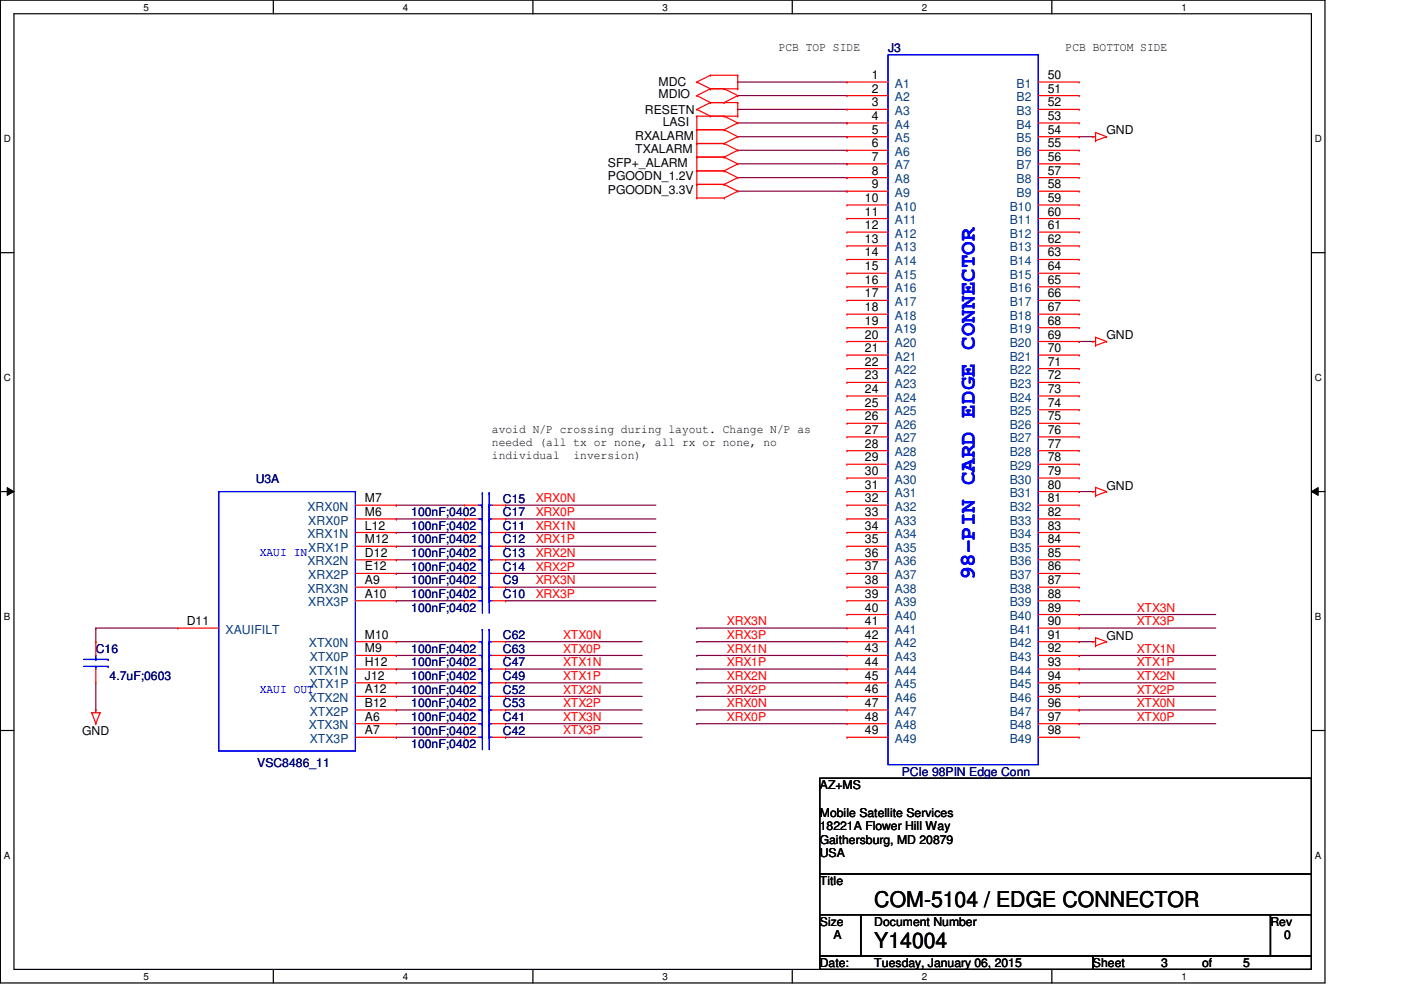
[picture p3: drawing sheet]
<svg xmlns="http://www.w3.org/2000/svg" width="297mm" height="210mm" viewBox="0 0 297 210" stroke-linecap="round" stroke-linejoin="round" font-family="sans-serif">
<path d="M.1 0h280.8v208.5h-280.8zM3 2.9h275v202.7h-275z" fill="none" stroke="#000" stroke-width=".25"/>
<g fill="#fff">
<path d="M30.4 .3h1.2v2.4h-1.2z"/>
<path d="M30.4 205.9h1.2v2.3h-1.2z"/>
</g>
<path d="M58 0v2.9M58 205.6v2.9" fill="none" stroke="#000" stroke-width=".25"/>
<g fill="#fff">
<path d="M85.4 .3h1.2v2.4h-1.2z"/>
<path d="M85.4 205.9h1.2v2.3h-1.2z"/>
</g>
<path d="M113 0v2.9M113 205.6v2.9" fill="none" stroke="#000" stroke-width=".25"/>
<g fill="#fff">
<path d="M140.5 .3h1.1v2.4h-1.1z"/>
<path d="M140.5 205.9h1.1v2.3h-1.1z"/>
</g>
<path d="M168 0v2.9M168 205.6v2.9" fill="none" stroke="#000" stroke-width=".25"/>
<g fill="#fff">
<path d="M195.4 .3h1.2v2.4h-1.2z"/>
<path d="M195.4 205.9h1.2v2.3h-1.2z"/>
</g>
<path d="M223 0v2.9M223 205.6v2.9" fill="none" stroke="#000" stroke-width=".25"/>
<g fill="#fff">
<path d="M250.5 .3h1.1v2.4h-1.1z"/>
<path d="M250.5 205.9h1.1v2.3h-1.1z"/>
<path d="M.8 28.2h1.5v2.4h-1.5z"/>
<path d="M278.8 28.2h1.4v2.4h-1.4z"/>
<path d="M.8 78.9h1.5v2.3h-1.5z"/>
<path d="M278.8 78.9h1.4v2.3h-1.4z"/>
</g>
<path d="M.1 53.6h2.9M278 53.6h2.9" fill="none" stroke="#000" stroke-width=".25"/>
<g fill="#fff">
<path d="M.8 129.6h1.4v2.3h-1.4z"/>
<path d="M278.8 129.6h1.3v2.3h-1.3z"/>
</g>
<path d="M.1 104.3h2.9M278 104.3h2.9" fill="none" stroke="#000" stroke-width=".25"/>
<path d="M1.5 103.4l1.5 .9-1.5 .8zM278 104.3l1.5-.9v1.7z" fill="#000"/>
<path d="M1.5 103.4l1.5 .9-1.5 .8zM278 104.3l1.5-.9v1.7z" fill="none" stroke="#000" stroke-width=".21"/>
<g fill="#fff">
<path d="M.8 180.3h1.4v2.3h-1.4z"/>
<path d="M278.8 180.3h1.3v2.3h-1.3z"/>
</g>
<path d="M.1 154.9h2.9M278 154.9h2.9M173.8 165.1h104.2v20.2h-104.2zM173.8 185.3h104.2v8.7h-104.2zM173.8 194h8.7v8.7h-8.7zM182.5 194h86.9v8.7h-86.9zM269.4 194h8.6v8.7h-8.6zM173.8 202.7h57.9v2.9h-57.9zM231.7 202.7h46.3v2.9h-46.3z" fill="none" stroke="#000" stroke-width=".25"/>
<g fill="none" stroke="#800040" stroke-width=".25">
<path d="M156.4 17.4h.1M156.4 17.4h23.2M156.4 20.3h.1M156.4 23.2h.1M156.4 29h23.2M156.4 20.3h23.2M156.4 23.2h23.2M156.4 26.1h23.2M156.4 31.9h23.2M156.4 34.8h23.2M156.4 37.7h23.2M179.6 26.1h.1"/>
<path d="M179.6 29h.1M179.6 31.9h.1M179.6 34.8h.1M179.6 37.7h.1M228.8 29h.1M228.8 29h2.9M156.4 40.6h23.2M179.6 40.6h.1M228.8 72.4h.1M228.8 72.4h2.9M84 107.1h.1M84 110.1h.1"/>
<path d="M84 112.9h.1M84 115.9h.1M84 118.7h.1M84 107.1h14.5M84 110.1h14.5M84 118.7h14.5M84 112.9h14.5M84 115.9h14.5M107.2 107.1h.1M107.2 110.1h.1M107.2 118.7h.1M107.2 112.9h.1"/>
<path d="M107.2 115.9h.1M107.2 107.1h31.9M107.2 110.1h31.9M107.2 118.7h31.9M107.2 112.9h31.9M107.2 115.9h31.9M228.8 104.3h.1M228.8 104.3h2.9M20.3 133.2h.1M20.3 136.1h.1M20.3 133.2h17.4M20.3 133.2v2.9"/>
<path d="M84 121.6h.1M84 124.5h.1M84 127.4h.1M84 136.1h.1M84 139h.1M84 136.1h14.5M84 121.6h14.5M84 124.5h14.5M84 127.4h14.5M84 139h14.5M107.2 121.6h.1M107.2 124.5h.1"/>
<path d="M107.2 127.4h.1M107.2 136.1h.1M107.2 139h.1M107.2 136.1h28.9M107.2 121.6h31.9M107.2 124.5h31.9M107.2 127.4h31.9M107.2 139h28.9M147.7 133.2h.1M147.7 136.1h.1M147.7 139h.1M147.7 136.1h31.9"/>
<path d="M147.7 139h31.9M147.7 133.2h31.9M228.8 136.1h.1M228.8 130.3h.1M228.8 133.2h.1M228.8 139h.1M228.8 136.1h2.9M228.8 139h29M228.8 133.2h29M228.8 130.3h29M20.3 150.6h.1M20.3 144.8v5.8"/>
<path d="M84 141.9h.1M84 144.8h.1M84 147.7h.1M84 150.6h.1M84 153.5h.1M84 156.4h.1M84 141.9h14.5M84 144.8h14.5M84 147.7h14.5M84 150.6h14.5M84 153.5h14.5M84 156.4h14.5"/>
<path d="M107.2 141.9h.1M107.2 144.8h.1M107.2 147.7h.1M107.2 150.6h.1M107.2 153.5h.1M107.2 156.4h.1M107.2 141.9h28.9M107.2 144.8h28.9M107.2 147.7h28.9M107.2 150.6h28.9M107.2 153.5h28.9M107.2 156.4h28.9"/>
<path d="M147.7 150.6h.1M147.7 153.5h.1M147.7 144.8h.1M147.7 147.7h.1M147.7 141.9h.1M147.7 141.9h31.9M147.7 144.8h31.9M147.7 147.7h31.9M147.7 150.6h31.9M147.7 153.5h31.9M228.8 153.5h.1M228.8 150.6h.1"/>
<path d="M228.8 141.9h.1M228.8 147.7h.1M228.8 144.8h.1M228.8 141.9h29M228.8 144.8h29M228.8 147.7h29M228.8 150.6h29M228.8 153.5h29"/>
</g>
<g fill="none" stroke="#f00" stroke-width=".25">
<path d="M147.7 17.4h.1M147.7 17.4l2.9 1.4M150.6 18.8h.1M150.6 16h.1M150.6 18.8l-2.9 1.5M150.6 18.8h5.8M150.6 16l-2.9 1.4M150.6 16h5.8M153.5 18.8h.1M153.5 18.8l2.9 1.5M156.4 16h.1M156.4 18.8h.1"/>
<path d="M156.4 16v2.8M179.6 17.4h.1M179.6 17.4h8.7M220.1 17.4h8.7M228.8 17.4h.1M147.7 20.3h.1M147.7 23.2h.1M147.7 27.5h.1M147.7 24.6h.1M147.7 30.4h.1M147.7 33.3h.1M147.7 36.2h.1"/>
<path d="M147.7 39.1h.1M147.7 20.3l2.9 1.5M147.7 24.6h8.7M147.7 23.2l2.9 1.4M147.7 27.5h5.8M147.7 24.6v17.4M147.7 30.4h5.8M147.7 33.3h5.8M147.7 36.2h5.8M147.7 39.1h5.8M150.6 21.8h.1M150.6 24.6h.1"/>
<path d="M150.6 21.8h5.8M150.6 21.8l-2.9 1.4M153.5 21.8h.1M153.5 27.5h.1M153.5 24.6h.1M153.5 30.4h.1M153.5 33.3h.1M153.5 36.2h.1M153.5 39.1h.1M153.5 24.6l2.9 1.5M153.5 27.5l2.9 1.5M153.5 30.4l2.9 1.5"/>
<path d="M153.5 33.3l2.9 1.5M153.5 36.2l2.9 1.5M153.5 39.1l2.9 1.5M156.4 20.3h.1M156.4 21.8h.1M156.4 24.6h.1M156.4 26.1h.1M156.4 29h.1M156.4 31.9h.1M156.4 34.8h.1M156.4 37.7h.1M156.4 20.3l-2.9 1.5"/>
<path d="M156.4 21.8v2.8M156.4 26.1l-2.9 1.4M156.4 29l-2.9 1.4M156.4 31.9l-2.9 1.4M156.4 34.8l-2.9 1.4M156.4 37.7l-2.9 1.4M179.6 20.3h.1M179.6 23.2h.1M179.6 26.1h.1M179.6 29h.1M179.6 31.9h.1M179.6 34.8h.1"/>
<path d="M179.6 37.7h.1M179.6 29h8.7M179.6 20.3h8.7M179.6 23.2h8.7M179.6 26.1h8.7M179.6 31.9h8.7M179.6 34.8h8.7M179.6 37.7h8.7M220.1 29h8.7M220.1 20.3h8.7M220.1 23.2h8.7M220.1 26.1h8.7"/>
<path d="M220.1 31.9h8.7M220.1 34.8h8.7M220.1 37.7h8.7M228.8 20.3h.1M228.8 23.2h.1M228.8 26.1h.1M228.8 29h.1M228.8 31.9h.1M228.8 34.8h.1M228.8 37.7h.1M231.7 29h.1M231.7 29h.6"/>
<path d="M232.3 29.8h.1M232.3 28.1h.1M232.3 28.1v1.7M232.3 28.1l2.3 .9M234.6 29h.1M234.6 29l-2.3 .8M147.7 42h.1M147.7 42h5.8M153.5 42h.1M156.4 40.6h.1M156.4 40.6l-2.9 1.4M179.6 40.6h.1"/>
<path d="M179.6 43.5h.1M179.6 46.4h.1M179.6 49.2h.1M179.6 52.2h.1M179.6 55h.1M179.6 58h.1M179.6 40.6h8.7M179.6 43.5h8.7M179.6 46.4h8.7M179.6 49.2h8.7M179.6 52.2h8.7M179.6 55h8.7"/>
<path d="M179.6 58h8.7M220.1 40.6h8.7M220.1 43.5h8.7M220.1 46.4h8.7M220.1 49.2h8.7M220.1 52.2h8.7M220.1 55h8.7M220.1 58h8.7M228.8 40.6h.1M228.8 43.5h.1M228.8 46.4h.1M228.8 49.2h.1"/>
<path d="M228.8 52.2h.1M228.8 55h.1M228.8 58h.1M179.6 60.8h.1M179.6 63.7h.1M179.6 66.6h.1M179.6 69.5h.1M179.6 72.4h.1M179.6 75.3h.1M179.6 78.2h.1M179.6 72.4h8.7M179.6 60.8h8.7"/>
<path d="M179.6 63.7h8.7M179.6 66.6h8.7M179.6 69.5h8.7M179.6 75.3h8.7M179.6 78.2h8.7M220.1 72.4h8.7M220.1 60.8h8.7M220.1 63.7h8.7M220.1 66.6h8.7M220.1 69.5h8.7M220.1 75.3h8.7M220.1 78.2h8.7"/>
<path d="M228.8 60.8h.1M228.8 63.7h.1M228.8 66.6h.1M228.8 69.5h.1M228.8 72.4h.1M228.8 75.3h.1M228.8 78.2h.1M231.7 72.4h.1M231.7 72.4h.6M232.3 73.3h.1M232.3 71.5h.1M232.3 71.5v1.8"/>
<path d="M232.3 71.5l2.3 .9M234.6 72.4h.1M234.6 72.4l-2.3 .9M179.6 81.1h.1M179.6 84h.1M179.6 86.9h.1M179.6 89.8h.1M179.6 92.7h.1M179.6 95.6h.1M179.6 98.5h.1M179.6 81.1h8.7M179.6 84h8.7"/>
<path d="M179.6 86.9h8.7M179.6 89.8h8.7M179.6 92.7h8.7M179.6 95.6h8.7M179.6 98.5h8.7M220.1 81.1h8.7M220.1 84h8.7M220.1 86.9h8.7M220.1 89.8h8.7M220.1 92.7h8.7M220.1 95.6h8.7M220.1 98.5h8.7"/>
<path d="M228.8 81.1h.1M228.8 84h.1M228.8 86.9h.1M228.8 89.8h.1M228.8 92.7h.1M228.8 95.6h.1M228.8 98.5h.1M75.3 107.1h8.7M75.3 110.1h8.7M75.3 112.9h8.7M75.3 115.9h8.7M75.3 118.7h8.7"/>
<path d="M84 107.1h.1M84 110.1h.1M84 112.9h.1M84 115.9h.1M84 118.7h.1M98.5 107.1h.1M98.5 110.1h.1M98.5 112.9h.1M98.5 115.9h.1M98.5 118.7h.1M98.5 107.1h2.9M98.5 110.1h2.9"/>
<path d="M98.5 112.9h2.9M98.5 115.9h2.9M98.5 118.7h2.9M104.3 107.1h2.9M104.3 110.1h2.9M104.3 112.9h2.9M104.3 115.9h2.9M104.3 118.7h2.9M107.2 107.1h.1M107.2 110.1h.1M107.2 112.9h.1M107.2 115.9h.1"/>
<path d="M107.2 118.7h.1M179.6 101.4h.1M179.6 104.3h.1M179.6 107.1h.1M179.6 110.1h.1M179.6 112.9h.1M179.6 115.9h.1M179.6 118.7h.1M179.6 104.3h8.7M179.6 107.1h8.7M179.6 110.1h8.7M179.6 112.9h8.7"/>
<path d="M179.6 115.9h8.7M179.6 118.7h8.7M179.6 101.4h8.7M220.1 104.3h8.7M220.1 107.1h8.7M220.1 110.1h8.7M220.1 112.9h8.7M220.1 115.9h8.7M220.1 118.7h8.7M220.1 101.4h8.7M228.8 101.4h.1M228.8 104.3h.1"/>
<path d="M228.8 107.1h.1M228.8 110.1h.1M228.8 112.9h.1M228.8 115.9h.1M228.8 118.7h.1M231.7 104.3h.1M231.7 104.3h.6M232.3 105.2h.1M232.3 103.4h.1M232.3 103.4v1.8M232.3 103.4l2.3 .9M234.6 104.3h.1"/>
<path d="M234.6 104.3l-2.3 .9M20.3 136.1h.1M20.3 136.1v2.9M37.7 133.2h.1M37.7 133.2h8.7M75.3 136.1h8.7M75.3 124.5h8.7M75.3 127.4h8.7M75.3 121.6h8.7M75.3 139h8.7M84 121.6h.1M84 124.5h.1"/>
<path d="M84 127.4h.1M84 136.1h.1M84 139h.1M98.5 124.5h.1M98.5 127.4h.1M98.5 136.1h.1M98.5 139h.1M98.5 121.6h.1M98.5 136.1h2.9M98.5 124.5h2.9M98.5 127.4h2.9M98.5 121.6h2.9"/>
<path d="M98.5 139h2.9M104.3 136.1h2.9M104.3 124.5h2.9M104.3 127.4h2.9M104.3 121.6h2.9M104.3 139h2.9M107.2 124.5h.1M107.2 127.4h.1M107.2 136.1h.1M107.2 139h.1M107.2 121.6h.1M179.6 121.6h.1"/>
<path d="M179.6 124.5h.1M179.6 127.4h.1M179.6 130.3h.1M179.6 133.2h.1M179.6 136.1h.1M179.6 139h.1M179.6 136.1h8.7M179.6 124.5h8.7M179.6 127.4h8.7M179.6 121.6h8.7M179.6 139h8.7M179.6 133.2h8.7"/>
<path d="M179.6 130.3h8.7M220.1 136.1h8.7M220.1 124.5h8.7M220.1 127.4h8.7M220.1 121.6h8.7M220.1 139h8.7M220.1 133.2h8.7M220.1 130.3h8.7M228.8 121.6h.1M228.8 124.5h.1M228.8 127.4h.1M228.8 130.3h.1"/>
<path d="M228.8 133.2h.1M228.8 136.1h.1M228.8 139h.1M231.7 136.1h.1M231.7 136.1h.6M232.3 137h.1M232.3 135.3h.1M232.3 135.3v1.7M232.3 135.3l2.3 .8M234.6 136.1h.1M234.6 136.1l-2.3 .9M19.5 151.2h.1"/>
<path d="M19.5 151.2h1.7M19.5 151.2l.8 2.3M20.3 150.6h.1M20.3 153.5h.1M20.3 144.8h.1M20.3 141.9v2.9M20.3 150.6v.6M21.2 151.2h.1M21.2 151.2l-.9 2.3M75.3 141.9h8.7M75.3 144.8h8.7M75.3 147.7h8.7"/>
<path d="M75.3 150.6h8.7M75.3 153.5h8.7M75.3 156.4h8.7M84 141.9h.1M84 144.8h.1M84 147.7h.1M84 150.6h.1M84 153.5h.1M84 156.4h.1M98.5 147.7h.1M98.5 150.6h.1M98.5 153.5h.1"/>
<path d="M98.5 156.4h.1M98.5 141.9h.1M98.5 144.8h.1M98.5 141.9h2.9M98.5 144.8h2.9M98.5 147.7h2.9M98.5 150.6h2.9M98.5 153.5h2.9M98.5 156.4h2.9M104.3 141.9h2.9M104.3 144.8h2.9M104.3 147.7h2.9"/>
<path d="M104.3 150.6h2.9M104.3 153.5h2.9M104.3 156.4h2.9M107.2 147.7h.1M107.2 150.6h.1M107.2 153.5h.1M107.2 156.4h.1M107.2 141.9h.1M107.2 144.8h.1M179.6 141.9h.1M179.6 144.8h.1M179.6 147.7h.1"/>
<path d="M179.6 150.6h.1M179.6 153.5h.1M179.6 156.4h.1M179.6 141.9h8.7M179.6 144.8h8.7M179.6 147.7h8.7M179.6 150.6h8.7M179.6 153.5h8.7M179.6 156.4h8.7M220.1 141.9h8.7M220.1 144.8h8.7M220.1 147.7h8.7"/>
<path d="M220.1 150.6h8.7M220.1 153.5h8.7M220.1 156.4h8.7M228.8 141.9h.1M228.8 144.8h.1M228.8 147.7h.1M228.8 150.6h.1M228.8 153.5h.1M228.8 156.4h.1"/>
</g>
<g fill="none" stroke="#00f" stroke-width=".25">
<path d="M188.3 11.6h31.8v150.6h-31.8zM46.4 104.3h28.9v55h-28.9zM101.4 107.1h.9M101.4 110.1h.9M101.4 112.9h.9M101.4 115.9h.9M101.4 118.7h.9M102.3 104.6h.1M102.3 107.1h.1M102.3 107.4h.1M102.3 110.1h.1M102.3 110.4h.1"/>
<path d="M102.3 112.9h.1M102.3 113.2h.1M102.3 115.9h.1M102.3 116.1h.1M102.3 118.7h.1M102.3 119h.1M102.3 104.6v25.4M103.7 107.1h.1M103.7 104.6h.1M103.7 110.1h.1M103.7 107.4h.1M103.7 112.9h.1"/>
<path d="M103.7 110.4h.1M103.7 115.9h.1M103.7 113.2h.1M103.7 118.7h.1M103.7 116.1h.1M103.7 119h.1M103.7 104.6v25.4M103.7 107.1h.6M103.7 110.1h.6M103.7 112.9h.6M103.7 115.9h.6M103.7 118.7h.6"/>
<path d="M17.7 139.9h5.2M20.3 139.9h.1M20.3 139v.9M22.9 139.9h.1M101.4 124.5h.9M101.4 127.4h.9M101.4 136.1h.9M101.4 139h.9M101.4 121.6h.9M102.3 121.9h.1M102.3 124.5h.1M102.3 124.8h.1"/>
<path d="M102.3 127.4h.1M102.3 133.5h.1M102.3 136.1h.1M102.3 136.4h.1M102.3 139h.1M102.3 139.3h.1M102.3 121.6h.1M102.3 133.5v25.5M103.7 124.5h.1M103.7 121.9h.1M103.7 127.4h.1M103.7 124.8h.1"/>
<path d="M103.7 136.1h.1M103.7 133.5h.1M103.7 139h.1M103.7 136.4h.1M103.7 139.3h.1M103.7 121.6h.1M103.7 124.5h.6M103.7 133.5v25.5M103.7 127.4h.6M103.7 136.1h.6M103.7 139h.6M103.7 121.6h.6"/>
<path d="M17.7 141.4h5.2M20.3 141.4h.1M20.3 141.4v.5M22.9 141.4h.1M101.4 147.7h.9M101.4 150.6h.9M101.4 153.5h.9M101.4 156.4h.9M101.4 141.9h.9M101.4 144.8h.9M102.3 145.1h.1M102.3 147.7h.1"/>
<path d="M102.3 148h.1M102.3 150.6h.1M102.3 150.9h.1M102.3 153.5h.1M102.3 153.8h.1M102.3 156.4h.1M102.3 141.9h.1M102.3 142.2h.1M102.3 144.8h.1M103.7 147.7h.1M103.7 145.1h.1M103.7 150.6h.1"/>
<path d="M103.7 148h.1M103.7 153.5h.1M103.7 150.9h.1M103.7 156.4h.1M103.7 153.8h.1M103.7 141.9h.1M103.7 144.8h.1M103.7 142.2h.1M103.7 147.7h.6M103.7 150.6h.6M103.7 153.5h.6M103.7 156.4h.6"/>
<path d="M103.7 141.9h.6M103.7 144.8h.6"/>
</g>
<text font-size="4.6" fill="#00f" x="206.7" y="123.1" transform="rotate(-90 206.7 123.1)">98-PIN CARD EDGE CONNECTOR</text>
<g font-size="4.6">
<text x="185.4" y="192.4">COM-5104 / EDGE CONNECTOR</text>
<text x="185.4" y="201.1">Y14004</text>
</g>
<g font-size="2.6">
<text x="165.1" y="10.8">PCB TOP SIDE</text>
<text x="225.9" y="10.8">PCB BOTTOM SIDE</text>
<text x="184.8" y="16.8">1</text>
<text x="222.2" y="16.8">50</text>
<text x="139.6" y="20.9">MDIO</text>
<text x="139.6" y="18.3">MDC</text>
<text x="184.8" y="19.6">2</text>
<text x="184.8" y="22.6">3</text>
<text x="222.2" y="19.6">51</text>
<text x="222.2" y="22.6">52</text>
<text x="134.7" y="29.6">RXALARM</text>
<text x="136.7" y="24.1">RESETN</text>
<text x="140.5" y="26.7">LASI</text>
<text x="184.8" y="25.4">4</text>
<text x="184.8" y="28.4">5</text>
<text x="222.2" y="25.4">53</text>
<text x="222.2" y="28.4">54</text>
<text x="234.6" y="28.4">GND</text>
<text x="128.9" y="35.3">SFP+_ALARM</text>
<text x="134.7" y="32.5">TXALARM</text>
<text x="184.8" y="31.2">6</text>
<text x="184.8" y="34.1">7</text>
<text x="222.2" y="31.2">55</text>
<text x="222.2" y="34.1">56</text>
<text x="128.9" y="38.3">PGOODN_1.2V</text>
<text x="128.9" y="41.1">PGOODN_3.3V</text>
<text x="184.8" y="37">8</text>
<text x="184.8" y="39.9">9</text>
<text x="222.2" y="37">57</text>
<text x="222.2" y="39.9">58</text>
<text x="183.4" y="42.8">10</text>
<text x="183.4" y="45.7">11</text>
<text x="222.2" y="42.8">59</text>
<text x="222.2" y="45.7">60</text>
<text x="183.4" y="48.6">12</text>
<text x="183.4" y="51.5">13</text>
<text x="222.2" y="48.6">61</text>
<text x="222.2" y="51.5">62</text>
<text x="183.4" y="54.4">14</text>
<text x="183.4" y="57.3">15</text>
<text x="222.2" y="54.4">63</text>
<text x="222.2" y="57.3">64</text>
<text x="183.4" y="60.2">16</text>
<text x="183.4" y="63.1">17</text>
<text x="183.4" y="66">18</text>
<text x="222.2" y="60.2">65</text>
<text x="222.2" y="63.1">66</text>
<text x="222.2" y="66">67</text>
<text x="183.4" y="68.9">19</text>
<text x="183.4" y="71.8">20</text>
<text x="222.2" y="68.9">68</text>
<text x="222.2" y="71.8">69</text>
<text x="234.6" y="71.8">GND</text>
<text x="183.4" y="74.7">21</text>
<text x="183.4" y="77.6">22</text>
<text x="222.2" y="74.7">70</text>
<text x="222.2" y="77.6">71</text>
<text x="183.4" y="80.5">23</text>
<text x="183.4" y="83.4">24</text>
<text x="222.2" y="80.5">72</text>
<text x="222.2" y="83.4">73</text>
<text x="183.4" y="86.3">25</text>
<text x="183.4" y="89.2">26</text>
<text x="222.2" y="86.3">74</text>
<text x="222.2" y="89.2">75</text>
<text x="104.3" y="91.9">avoid N/P crossing during layout. Change N/P as</text>
<text x="104.3" y="94.7">needed (all tx or none, all rx or none, no</text>
<text x="183.4" y="92">27</text>
<text x="183.4" y="95">28</text>
<text x="222.2" y="92">76</text>
<text x="222.2" y="95">77</text>
<text x="104.3" y="97.5">individual</text>
<text x="121.6" y="97.5">inversion)</text>
<text x="183.4" y="97.8">29</text>
<text x="183.4" y="100.8">30</text>
<text x="222.2" y="97.8">78</text>
<text x="222.2" y="100.8">79</text>
<text x="77.4" y="106.5">M7</text>
<text x="183.4" y="103.6">31</text>
<text x="183.4" y="106.5">32</text>
<text x="222.2" y="103.6">80</text>
<text x="222.2" y="106.5">81</text>
<text x="234.6" y="104">GND</text>
<text x="77.4" y="109.4">M6</text>
<text x="77.4" y="112.3">L12</text>
<text x="183.4" y="109.4">33</text>
<text x="183.4" y="112.3">34</text>
<text x="222.2" y="109.4">82</text>
<text x="222.2" y="112.3">83</text>
<text x="77.4" y="115.2">M12</text>
<text x="77.4" y="118.1">D12</text>
<text x="183.4" y="115.2">35</text>
<text x="183.4" y="118.1">36</text>
<text x="222.2" y="115.2">84</text>
<text x="222.2" y="118.1">85</text>
<text x="77.4" y="121">E12</text>
<text x="77.4" y="123.9">A9</text>
<text x="183.4" y="121">37</text>
<text x="183.4" y="123.9">38</text>
<text x="222.2" y="121">86</text>
<text x="222.2" y="123.9">87</text>
<text x="77.4" y="126.8">A10</text>
<text x="183.4" y="126.8">39</text>
<text x="183.4" y="129.7">40</text>
<text x="222.2" y="126.8">88</text>
<text x="222.2" y="129.7">89</text>
<text x="39.6" y="132.6">D11</text>
<text x="77.4" y="135.5">M10</text>
<text x="183.4" y="132.6">41</text>
<text x="183.4" y="135.5">42</text>
<text x="222.2" y="132.6">90</text>
<text x="222.2" y="135.5">91</text>
<text x="234.6" y="135.8">GND</text>
<text x="77.4" y="138.4">M9</text>
<text x="77.4" y="141.3">H12</text>
<text x="183.4" y="138.4">43</text>
<text x="183.4" y="141.3">44</text>
<text x="222.2" y="138.4">92</text>
<text x="222.2" y="141.3">93</text>
<text x="77.4" y="144.2">J12</text>
<text x="77.4" y="147.1">A12</text>
<text x="77.4" y="149.9">B12</text>
<text x="183.4" y="144.2">45</text>
<text x="183.4" y="147.1">46</text>
<text x="183.4" y="149.9">47</text>
<text x="222.2" y="144.2">94</text>
<text x="222.2" y="147.1">95</text>
<text x="222.2" y="149.9">96</text>
<text x="17.4" y="155.8">GND</text>
<text x="77.4" y="152.9">A6</text>
<text x="77.4" y="155.7">A7</text>
<text x="183.4" y="152.9">48</text>
<text x="183.4" y="155.7">49</text>
<text x="222.2" y="152.9">97</text>
<text x="222.2" y="155.7">98</text>
<text x="173.8" y="167.4">AZ+MS</text>
<text x="173.8" y="173.2">Mobile Satellite Services</text>
<text x="173.8" y="176.1">18221A Flower Hill Way</text>
<text x="173.8" y="179">Gaithersburg, MD 20879</text>
<text x="173.8" y="181.9">USA</text>
<text x="173.8" y="187.7">Title</text>
<text x="173.8" y="196.3">Size</text>
<text x="185.4" y="196.3">Document Number</text>
<text x="269.4" y="196.3">Rev</text>
<text x="176.7" y="199.3">A</text>
<text x="272.2" y="199.3">0</text>
<text x="173.8" y="205.1">Date:</text>
<text x="185.4" y="205.1">Tuesday, January 06, 2015</text>
<text x="231.7" y="205.1">Sheet</text>
<text x="246.2" y="205.1">3</text>
<text x="254.9" y="205.1">of</text>
<text x="263.6" y="205.1">5</text>
</g>
<g font-size="2.6" fill="#000080">
<text x="188.3" y="11">J3</text>
<text x="54.2" y="102.5">U3A</text>
<text x="106.6" y="106.6">C15</text>
<text x="87.2" y="109.5">100nF;0402</text>
<text x="87.2" y="112.4">100nF;0402</text>
<text x="106.6" y="109.5">C17</text>
<text x="106.6" y="112.4">C11</text>
<text x="87.2" y="115.3">100nF;0402</text>
<text x="87.2" y="118.2">100nF;0402</text>
<text x="106.6" y="115.3">C12</text>
<text x="106.6" y="118.2">C13</text>
<text x="87.2" y="121.1">100nF;0402</text>
<text x="87.2" y="124">100nF;0402</text>
<text x="106.6" y="124">C9</text>
<text x="106.6" y="121.1">C14</text>
<text x="87.2" y="126.9">100nF;0402</text>
<text x="87.2" y="129.8">100nF;0402</text>
<text x="106.6" y="126.9">C10</text>
<text x="106.6" y="135.6">C62</text>
<text x="20.3" y="138.4">C16</text>
<text x="87.2" y="138.4">100nF;0402</text>
<text x="87.2" y="141.4">100nF;0402</text>
<text x="106.6" y="138.4">C63</text>
<text x="106.6" y="141.4">C47</text>
<text x="23.2" y="144.2">4.7uF;0603</text>
<text x="87.2" y="144.2">100nF;0402</text>
<text x="87.2" y="147.2">100nF;0402</text>
<text x="106.6" y="147.2">C52</text>
<text x="106.6" y="144.2">C49</text>
<text x="87.2" y="150">100nF;0402</text>
<text x="87.2" y="152.9">100nF;0402</text>
<text x="87.2" y="155.8">100nF;0402</text>
<text x="106.6" y="150">C53</text>
<text x="106.6" y="152.9">C41</text>
<text x="106.6" y="155.8">C42</text>
<text x="87.2" y="158.7">100nF;0402</text>
<text x="54.5" y="162.8">VSC8486_11</text>
<text x="191.2" y="164.5">PCIe 98PIN Edge Conn</text>
</g>
<g font-size="2.6" fill="#004080">
<text x="189.7" y="18.6">A1</text>
<text x="189.7" y="21.5">A2</text>
<text x="215.5" y="18.6">B1</text>
<text x="215.5" y="21.5">B2</text>
<text x="189.7" y="24.4">A3</text>
<text x="189.7" y="27.3">A4</text>
<text x="215.5" y="24.4">B3</text>
<text x="215.5" y="27.3">B4</text>
<text x="189.7" y="30.2">A5</text>
<text x="189.7" y="33.1">A6</text>
<text x="189.7" y="35.9">A7</text>
<text x="215.5" y="30.2">B5</text>
<text x="215.5" y="33.1">B6</text>
<text x="215.5" y="35.9">B7</text>
<text x="189.7" y="38.9">A8</text>
<text x="189.7" y="41.7">A9</text>
<text x="215.5" y="38.9">B8</text>
<text x="215.5" y="41.7">B9</text>
<text x="189.7" y="44.7">A10</text>
<text x="189.7" y="47.5">A11</text>
<text x="214.1" y="44.7">B10</text>
<text x="214.1" y="47.5">B11</text>
<text x="189.7" y="50.4">A12</text>
<text x="189.7" y="53.3">A13</text>
<text x="214.1" y="50.4">B12</text>
<text x="214.1" y="53.3">B13</text>
<text x="189.7" y="56.2">A14</text>
<text x="189.7" y="59.1">A15</text>
<text x="214.1" y="56.2">B14</text>
<text x="214.1" y="59.1">B15</text>
<text x="189.7" y="62">A16</text>
<text x="189.7" y="64.9">A17</text>
<text x="214.1" y="62">B16</text>
<text x="214.1" y="64.9">B17</text>
<text x="189.7" y="67.8">A18</text>
<text x="189.7" y="70.7">A19</text>
<text x="214.1" y="67.8">B18</text>
<text x="214.1" y="70.7">B19</text>
<text x="189.7" y="73.6">A20</text>
<text x="189.7" y="76.5">A21</text>
<text x="214.1" y="73.6">B20</text>
<text x="214.1" y="76.5">B21</text>
<text x="189.7" y="79.4">A22</text>
<text x="189.7" y="82.3">A23</text>
<text x="214.1" y="79.4">B22</text>
<text x="214.1" y="82.3">B23</text>
<text x="189.7" y="85.2">A24</text>
<text x="189.7" y="88.1">A25</text>
<text x="214.1" y="85.2">B24</text>
<text x="214.1" y="88.1">B25</text>
<text x="189.7" y="91">A26</text>
<text x="189.7" y="93.9">A27</text>
<text x="214.1" y="91">B26</text>
<text x="214.1" y="93.9">B27</text>
<text x="189.7" y="96.8">A28</text>
<text x="189.7" y="99.7">A29</text>
<text x="214.1" y="96.8">B28</text>
<text x="214.1" y="99.7">B29</text>
<text x="189.7" y="102.6">A30</text>
<text x="189.7" y="105.5">A31</text>
<text x="214.1" y="102.6">B30</text>
<text x="214.1" y="105.5">B31</text>
<text x="65.2" y="108.3">XRX0N</text>
<text x="65.4" y="111.3">XRX0P</text>
<text x="189.7" y="108.3">A32</text>
<text x="189.7" y="111.3">A33</text>
<text x="214.1" y="108.3">B32</text>
<text x="214.1" y="111.3">B33</text>
<text x="65.2" y="114.1">XRX1N</text>
<text x="65.2" y="119.9">XRX2N</text>
<text x="65.4" y="117.1">XRX1P</text>
<text x="189.7" y="114.1">A34</text>
<text x="189.7" y="117.1">A35</text>
<text x="189.7" y="119.9">A36</text>
<text x="214.1" y="114.1">B34</text>
<text x="214.1" y="117.1">B35</text>
<text x="214.1" y="119.9">B36</text>
<text x="65.2" y="125.7">XRX3N</text>
<text x="65.4" y="122.8">XRX2P</text>
<text x="189.7" y="122.8">A37</text>
<text x="189.7" y="125.7">A38</text>
<text x="214.1" y="122.8">B37</text>
<text x="214.1" y="125.7">B38</text>
<text x="65.4" y="128.6">XRX3P</text>
<text x="189.7" y="128.6">A39</text>
<text x="189.7" y="131.5">A40</text>
<text x="214.1" y="128.6">B39</text>
<text x="214.1" y="131.5">B40</text>
<text x="47.8" y="134.4">XAUIFILT</text>
<text x="65.5" y="137.3">XTX0N</text>
<text x="189.7" y="134.4">A41</text>
<text x="189.7" y="137.3">A42</text>
<text x="214.1" y="134.4">B41</text>
<text x="214.1" y="137.3">B42</text>
<text x="65.5" y="143.1">XTX1N</text>
<text x="65.7" y="140.2">XTX0P</text>
<text x="189.7" y="140.2">A43</text>
<text x="189.7" y="143.1">A44</text>
<text x="214.1" y="140.2">B43</text>
<text x="214.1" y="143.1">B44</text>
<text x="65.5" y="148.9">XTX2N</text>
<text x="65.7" y="146">XTX1P</text>
<text x="189.7" y="146">A45</text>
<text x="189.7" y="148.9">A46</text>
<text x="214.1" y="146">B45</text>
<text x="214.1" y="148.9">B46</text>
<text x="65.5" y="154.7">XTX3N</text>
<text x="65.7" y="151.8">XTX2P</text>
<text x="189.7" y="151.8">A47</text>
<text x="189.7" y="154.7">A48</text>
<text x="214.1" y="151.8">B47</text>
<text x="214.1" y="154.7">B48</text>
<text x="65.7" y="157.6">XTX3P</text>
<text x="189.7" y="157.6">A49</text>
<text x="214.1" y="157.6">B49</text>
</g>
<g font-size="2.6" fill="#f00">
<text x="113.6" y="106.6">XRX0N</text>
<text x="113.6" y="109.5">XRX0P</text>
<text x="113.6" y="112.4">XRX1N</text>
<text x="113.6" y="118.2">XRX2N</text>
<text x="113.6" y="115.3">XRX1P</text>
<text x="113.6" y="121">XRX2P</text>
<text x="113.6" y="124">XRX3N</text>
<text x="113.6" y="126.8">XRX3P</text>
<text x="241" y="129.8">XTX3N</text>
<text x="119.4" y="135.5">XTX0N</text>
<text x="154.1" y="132.6">XRX3N</text>
<text x="154.1" y="135.5">XRX3P</text>
<text x="241" y="132.6">XTX3P</text>
<text x="119.4" y="138.4">XTX0P</text>
<text x="119.4" y="141.3">XTX1N</text>
<text x="154.1" y="138.4">XRX1N</text>
<text x="154.1" y="141.3">XRX1P</text>
<text x="241" y="138.4">XTX1N</text>
<text x="241" y="141.3">XTX1P</text>
<text x="119.4" y="144.2">XTX1P</text>
<text x="119.4" y="147.1">XTX2N</text>
<text x="119.4" y="150">XTX2P</text>
<text x="154.1" y="150">XRX0N</text>
<text x="154.1" y="144.2">XRX2N</text>
<text x="154.1" y="147.1">XRX2P</text>
<text x="241" y="150">XTX0N</text>
<text x="241" y="147.1">XTX2P</text>
<text x="241" y="144.2">XTX2N</text>
<text x="119.4" y="152.9">XTX3N</text>
<text x="119.4" y="155.8">XTX3P</text>
<text x="154.1" y="152.9">XRX0P</text>
<text x="241" y="152.9">XTX0P</text>
</g>
<g font-size="2.6" fill="#00f">
<text x="55.1" y="117.9">XAUI IN</text>
<text x="55.1" y="146.9">XAUI OUT</text>
</g>
<g font-size="2.1">
<text x="30.4" y="2.2">5</text>
<text x="85.4" y="2.2">4</text>
<text x="140.5" y="2.2">3</text>
<text x="195.4" y="2.2">2</text>
<text x="250.5" y="2.2">1</text>
<text x=".8" y="30.1">D</text>
<text x="278.8" y="30.1">D</text>
<text x=".8" y="80.8">C</text>
<text x="278.8" y="80.8">C</text>
<text x=".8" y="131.5">B</text>
<text x="278.8" y="131.5">B</text>
<text x=".8" y="182.2">A</text>
<text x="278.8" y="182.2">A</text>
<text x="30.4" y="207.8">5</text>
<text x="85.4" y="207.8">4</text>
<text x="140.5" y="207.8">3</text>
<text x="195.4" y="207.8">2</text>
<text x="250.5" y="207.8">1</text>
</g>
</svg>
